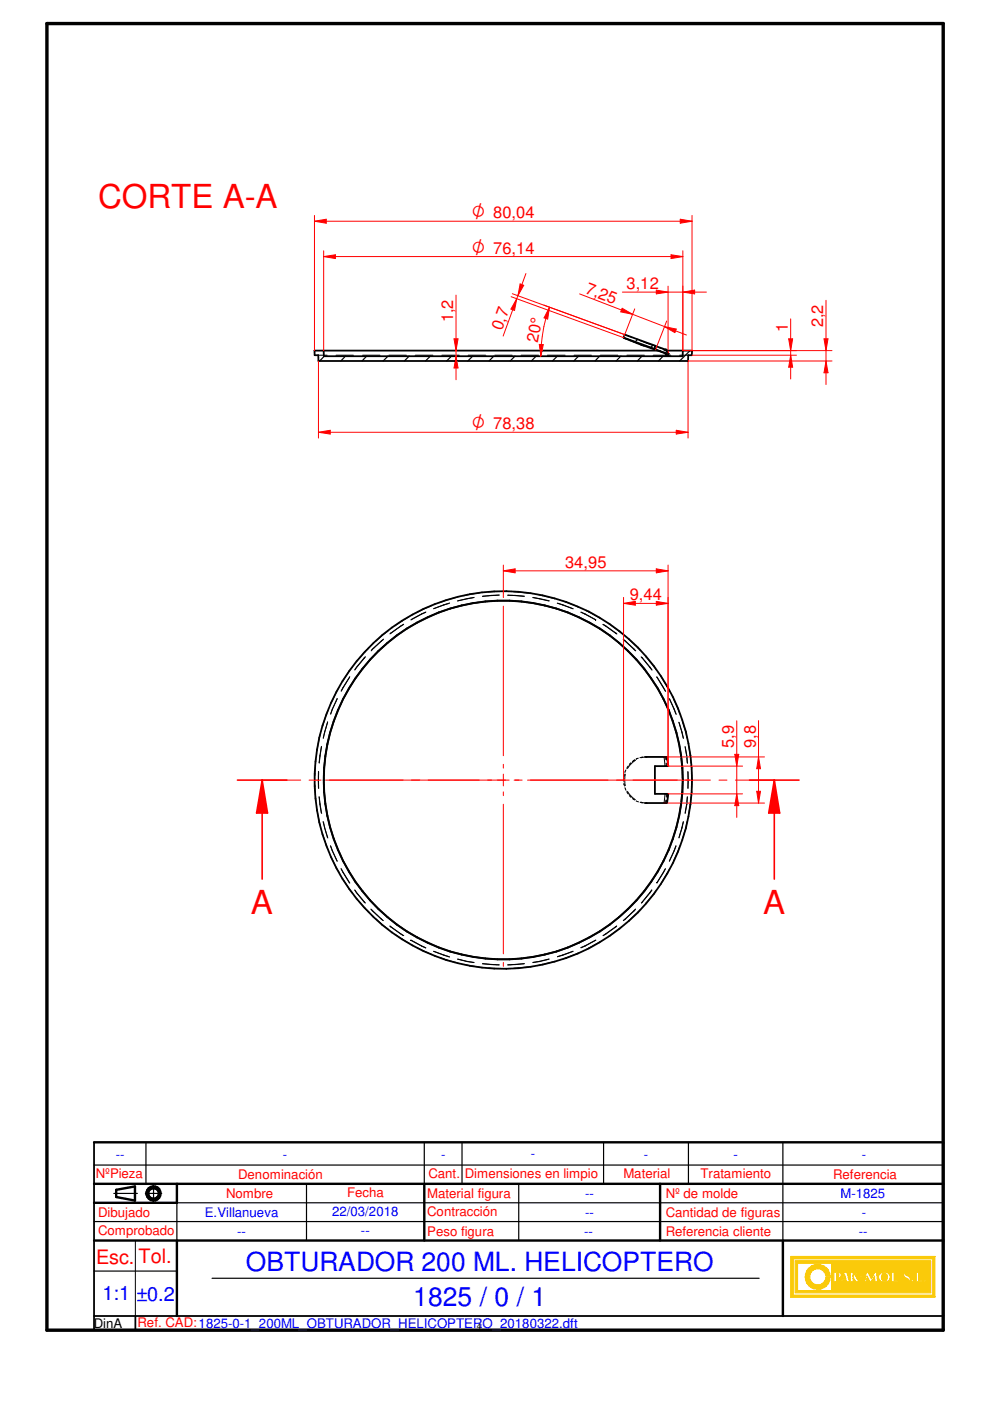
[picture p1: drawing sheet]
<svg xmlns="http://www.w3.org/2000/svg" width="210mm" height="297mm" viewBox="0 0 210 297" stroke-linecap="round" stroke-linejoin="round" font-family="sans-serif">
<path d="M9.9 5h190.1v277h-190.1z" fill="none" stroke="#000" stroke-width=".72"/>
<g fill="none" stroke="#000" stroke-width=".51">
<path d="M19.9 255h17.6M19.9 251h180.1M24.6 252.3v1.5M28.6 251.5v3.1M140 251v12M19.9 263h180.1M166 263v16"/>
<circle cx="32.5" cy="253" r="1.5"/>
<circle cx="32.6" cy="253" r="1.14"/>
</g>
<path d="M19.9 242.2v39.8h180.1v-39.8M19.9 279h180.1M28.7 279v3" fill="none" stroke="#000" stroke-width=".38"/>
<g fill="none" stroke="#000" stroke-width=".25">
<path d="M19.9 247h180.1M19.9 259h180.1M24.1 253h5M30.8 253h3.5M30.9 242.2v8.8M32.6 251.3v3.5M37.5 255v8M65 251v12M98 242.2v8.8M110 251v12M128 242.2v8.8M146 242.2v8.8"/>
<path d="M166 242.2v20.8M19.9 269.5h17.6M45 271h116"/>
</g>
<g fill="#faca0a">
<path d="M167.7 266.4v8.6h30.5v-8.6zM168.1 266.9h29.7v7.7h-29.7z" fill-rule="evenodd"/>
<path d="M168.6 267.3v6.8h28.7v-6.8zM193.1 271.5a.3 .3 0 0 1 .6 0 .3 .3 0 0 1-.6 0zM194.2 269.7h.6v1.9h.8v.2h-1.4zM195.9 271.4l.4-.1v.4l-.3 .1zM169.1 267.8h7.2v5.8h-7.2zM176.8 269.7h.8a.61 .61 0 0 1 .8 .5 .61 .61 0 0 1-.6 .7h-.4v.9h-.6zM179 269.7h.5l.6 2.1h-.6l-.1-.4h-.6l-.2 .4h-.2zM180.3 269.7h.5v.9l.8-.9h.3l-.5 .7 .7 1.4h-.7l-.5-.9-.1 .9h-.5zM182.2 270.6h.8v.2h-.8zM183.7 269.7h.3l.7 1.4 .8-1.4h.3l.3 2.1h-.6l-.1-1.2-.7 1.2h-.2l-.6-1.2-.2 1.2h-.4zM186.4 270.2a1.19 1.19 0 0 1 1.7-.4 1.19 1.19 0 0 1 .3 1.7 1.2 1.2 0 0 1-1.5 .2 1.2 1.2 0 0 1-.5-1.5zM189 269.7h.6v1.9h.8v.2h-1.4zM191.6 270a.73 .73 0 0 1 .8-.3 .73 .73 0 0 1 .6 .6l-.3 .1a.35 .35 0 0 0-.3-.5 .35 .35 0 0 0-.4 .4l.3 .1a.74 .74 0 0 1 .6 1.1 .74 .74 0 0 1-1.2 .1l-.1-.5h.2v.3a.35 .35 0 0 0 .5 .2 .35 .35 0 0 0 .1-.5 .88 .88 0 0 1-.8-1.1z" fill-rule="evenodd"/>
</g>
<g fill="none" stroke="#faca0a" stroke-width=".25">
<path d="M176.8 269.7h.8a.63 .63 0 0 1 .7 .3 .63 .63 0 0 1 0 .8l-.9 .1v.9h-.6zM179 269.7h.5l.6 2.1h-.6l-.1-.4h-.6l-.2 .4h-.2zM180.3 269.7h.5v.9l.8-.9h.3l-.5 .7 .7 1.4h-.7l-.5-.9-.1 .9h-.5zM183.7 269.7h.3l.7 1.4 .8-1.4h.3l.3 2.1h-.6l-.1-1.2-.7 1.2h-.2l-.6-1.2-.2 1.2h-.4zM186.4 270.2a1.19 1.19 0 0 1 1.7-.4 1.19 1.19 0 0 1 .3 1.7 1.2 1.2 0 0 1-1.5 .2 1.2 1.2 0 0 1-.5-1.5zM191.8 271.3h.1M192.2 271.7l-.4-.3v-.3h-.2a.73 .73 0 0 0 .4 .7 .73 .73 0 0 0 .8-.1M192.2 271.7h.1M192.2 269.7l-.4 .2-.2 .4a1.24 1.24 0 0 0 .9 1l.1 .1M192.3 269.7h.1M192.3 269.7l.6 .3 .1 .3-.3 .1a.35 .35 0 0 0-.3-.5 .35 .35 0 0 0-.4 .4l1 .6-.2 .8M192.3 270.4h.1"/>
<path d="M192.6 271.4h.1M192.6 271.4l-.4 .3M192.8 271.7h.1"/>
</g>
<path d="M171.3 269.1a2.65 2.65 0 0 1 2.9-.9 2.65 2.65 0 0 1 1.8 2.4h-.9a1.75 1.75 0 0 0-2.6-1.4 1.75 1.75 0 0 0 0 3 1.75 1.75 0 0 0 2.6-1.4h.9a2.66 2.66 0 0 1-3.6 2.4 2.66 2.66 0 0 1-1.1-4.1z" fill-rule="evenodd" fill="#faca0a"/>
<path d="M171.5 268.9a2.65 2.65 0 0 1 2.8-.7 2.65 2.65 0 0 1 1.7 2.4h-.9a1.74 1.74 0 0 0-2.6-1.4 1.74 1.74 0 0 0 0 3 1.74 1.74 0 0 0 2.6-1.4h.9a2.65 2.65 0 0 1-3.7 2.3 2.65 2.65 0 0 1-.8-4.2z" fill="none" stroke="#faca0a" stroke-width=".25"/>
<path d="M177.4 270l.4 .2v.4l-.3 .2h-.1z" fill-rule="evenodd" fill="#faca0a"/>
<path d="M177.4 270l.4 .2v.4l-.3 .2h-.1z" fill="none" stroke="#faca0a" stroke-width=".25"/>
<path d="M179.1 270.3l.2 .8h-.5z" fill="#faca0a"/>
<path d="M179.1 270.3l.2 .8h-.5z" fill="none" stroke="#faca0a" stroke-width=".25"/>
<path d="M187.1 270.2a.65 .65 0 0 1 .8-.1 .65 .65 0 0 1 .3 .7 .68 .68 0 0 1-.7 .9 .68 .68 0 0 1-.6-.9z" fill-rule="evenodd" fill="#faca0a"/>
<g fill="none" stroke="#faca0a" stroke-width=".25">
<path d="M167.7 266.4h30.5v8.6h-30.5zM168.1 266.9h29.7v7.7h-29.7zM168.6 267.3h28.7v6.8h-28.7zM169.1 267.8h7.2v5.8h-7.2zM182.2 270.6h.8v.2h-.8zM187.2 270l.3-.1a.9 .9 0 0 1 .6 .9 .9 .9 0 0 1-.6 .9 .96 .96 0 0 1-.3-1.7zM189 269.7h.6v1.9h.8v.2h-1.4zM194.2 269.7h.6v1.9h.8v.2h-1.4zM195.9 271.4l.4-.1v.4l-.3 .1z"/>
<circle cx="193.4" cy="271.5" r=".27"/>
</g>
<path d="M19.9 242.2h180.1M24.6 253.8l4 .8M28.6 251.5l-4 .8M37.5 251v4M90 251v12M37.5 263v16" fill="none" stroke="#000" stroke-width=".51"/>
<path d="M37.5 255h162.5M90 242.2v8.8" fill="none" stroke="#000" stroke-width=".25"/>
<g fill="none" stroke="#000" stroke-width=".21">
<path d="M77.4 139.3l-2.2 2.8M77.5 139.2l-2.3 2.8M78.3 137.3l-2.4 2.6M80.9 135.9l-2.2 2.1M80.9 135.9l-2.2 2M81.3 135.6l-.4 .3M81.3 135.5l-.4 .4M82.3 133.8l-2.7 2.2M82.8 134.3l-.1 .1M82.8 134.2l-.1 .1M84.9 132.8l-2.1 1.5M85.6 132.4l-.7 .4"/>
<path d="M85.6 132.3l-.7 .5M86.7 130.8l-3 1.9M90.3 129.8l-3.2 1.6M90.3 129.8l-3.1 1.6M91.5 128.4l-3.2 1.5M95.2 127.9l-3.3 1.2M95.3 127.8l-3.3 1.2M96.5 126.7l-3.3 1.1M100.5 126.7l-3.5 .7M100.5 126.7l-3.4 .7M101.8 125.7l-3.5 .6M104.1 126.3l-1.8 .1"/>
<path d="M104.1 126.2l-1.8 .2M105.8 126.2l-1.7 .1M105.9 126.2h-1.8M107.1 125.4l-3.5 .1M107.6 126.2l1.7 .1M107.7 126.2h1.6M108.9 125.5l3.5 .3M109.3 126.3l1.8 .1M109.3 126.2l1.9 .2M112.9 126.7l3.5 .7M113 126.7l3.5 .7M114.2 126.1l3.4 .8"/>
<path d="M118.2 127.9l3.3 1.2M119.4 127.5l3.3 1.2M123.1 129.8l3.2 1.6M123.2 129.8l3.1 1.6M124.3 129.5l3.1 1.7M127.8 132.4l2.9 2M127.9 132.4l2.9 2M128.9 132.2l2.9 2M132.1 135.6l.4 .3M132.2 135.6l.4 .3M132.5 135.9l2.2 2.1M132.6 135.9l2.2 2.1"/>
<path d="M133.2 135.4l2.5 2.5M135.9 139.3l.3 .2M136 139.3l.2 .2M136.2 139.5l2 2.5M136.2 139.5l2.1 2.6M136.9 139.2l2.2 2.8M67.9 155.7l-.7 3.5M68.2 158.3l-.5 3.5M68.2 158.2l-.6 3.5M68.8 155.2l-.3 1.3M69.5 153.1l-.7 2.1M69.5 153l-.7 2.2"/>
<path d="M69.6 150.6l-1.2 3.4M71.5 148.2l-1.4 3.2M71.5 148.1l-1.4 3.2M71.8 145.8l-1.5 3.2M74.1 143.6l-1.8 2.9M74.1 143.6l-1.8 3M74.2 143.5l-.1 .1M74.8 141.4l-2 2.8M139.2 143.5l1.9 3M139.3 143.6l1.8 3M140.2 143.5l1.7 3M141.9 148.1l1.4 3.3"/>
<path d="M142 148.2l1.4 3.3M142.8 148.2l1.3 3.2M143.9 153.1l1 3.4M144 153.2l.9 3.3M144.7 153.1l1 3.4M145.2 158.3l.4 2M145.3 158.4l.3 1.9M146 158.3l.5 3.5M66.8 166.3l.2 3.5M67 161l-.2 3.5M67.2 171.6l.7 3.5M67.5 163.5v3.6"/>
<path d="M67.6 163.6v3.6M67.6 168.9l.5 3.5M67.7 169l.5 3.5M68.4 176.9l1.2 3.3M68.5 174.2l.3 1.3M68.6 174.2l.2 1.3M68.8 175.5l.7 2.2M68.8 175.5l.6 2.1M70.1 179.3l1.4 3.2M70.1 179.4l1.4 3.2M132.2 165.1v.5M132.3 166l.1 .7"/>
<path d="M132.4 164.1l-.1 .6M132.5 167l.2 .6M132.6 164.1l-.1 1.3 .1 1.2M132.7 163.2l-.2 .6M132.9 167.9l.3 .5M133.1 167.8a4.6 4.6 0 0 0 1.6 1.7M133.2 162.4l-.3 .5M133.4 168.7l.4 .4M133.8 161.7l-.4 .4M134.1 169.3l.5 .3M134.6 161.1l-.5 .4M134.7 161.2a4.5 4.5 0 0 0-1.6 1.7"/>
<path d="M134.9 169.8l.5 .2M135.3 160.7l-.4 .3M135.7 170.1l.6 .1M135.9 170.1l1.2 .2M136.3 160.5l-.6 .2M136.6 160.5h.3M136.6 170.3h.3M137.1 160.5l-1.2 .2M140.8 160.5l.2 1.9M141 168.3l-.2 2M141.1 160.5l.1 .6M141.2 169.6l-.1 .7"/>
<path d="M141.2 161.8l.1 .6M141.3 160.5v.6M141.3 169.7v.6M141.3 168.3v.7M141.4 161.8l.1 .6M141.4 160.5l.2 1.9M141.5 168.3l-.1 .7M141.6 168.3l-.2 2M143.3 179.3l-.4 1.1M143.3 179.4l-1.4 3.2M144.1 179.3l-1.3 3.3M144.9 174.2l-1 3.4"/>
<path d="M144.9 174.2l-.9 3.4M145.6 160.3l.1 1.5M145.6 160.3l.2 1.5M145.7 174.2l-.9 3.4M145.7 169l-.5 3.4M145.8 169l-.5 3.4M145.8 163.6v3.5M145.9 163.7v3.4M146.5 169l-.5 3.4M146.6 163.6v3.5M70.3 181.8l1.6 3.2M72.3 184.1l1.8 3.1"/>
<path d="M72.3 184.2l1.9 3M72.8 186.6l2 2.8M75.2 188.7l2.2 2.7M75.3 188.7l2.2 2.8M75.9 190.9l2.4 2.6M78.6 192.7l2.3 2.2M78.7 192.8l2.2 2.1M79.6 194.7l2.7 2.3M80.9 194.9l.4 .3M80.9 194.9l.3 .3M82.6 196.3l.2 .2M82.7 196.3l.1 .2"/>
<path d="M82.8 196.5l2.1 1.5M83.8 198.1l2.9 1.9M84.9 198l.7 .4M84.9 198l.6 .4M87.1 199.3l3.2 1.7M126.3 199.3l-3.2 1.6M126.3 199.3l-3.1 1.7M127.5 199.6l-3.1 1.7M130.7 196.3l-2.9 2.1M130.8 196.3l-2.9 2.1M131.8 196.5l-2.8 2M132.5 194.9l-.3 .3"/>
<path d="M132.6 194.9l-.4 .3M134.7 192.7l-2.2 2.2M134.7 192.8l-2.1 2.1M135.8 192.8l-2.6 2.5M136.2 191.2l-.2 .2M136.2 191.3l-.2 .2M138.2 188.7l-2 2.5M138.2 188.7l-2 2.6M139.1 188.7l-2.2 2.8M139.3 187.2h.1M141.1 184.2l-1.8 3M142 184.2l-1.8 3"/>
<path d="M88.3 200.9l3.2 1.5M91.9 201.7l2.2 .8M93.2 203l3.4 1M94.1 202.5l1.2 .4M97 203.3l2.1 .5M97 203.4l2.1 .5M98.3 204.5l3.5 .6M99.1 203.8l1.4 .2M102.3 204.3l3.5 .3M103.6 205.2l3.5 .2M111.2 204.3l-3.5 .3M112.5 204.9l-3.5 .4"/>
<path d="M114.3 203.8l-1.3 .2M116.4 203.3l-2.1 .5M116.4 203.4l-2.1 .5M117.7 203.8l-3.4 .8M121.5 201.7l-3.3 1.1M121.5 201.7l-3.3 1.2M122.7 202l-3.3 1.3M28.7 263v16"/>
</g>
<g fill="none" stroke="#000" stroke-width=".38">
<path d="M97.9 128.4a37.8 37.8 0 0 0-21.1 13.4M97.9 128.4a37.5 37.5 0 0 0-21 13.4M100.4 127.8l-2.5 .6M105.5 127.4l5 .1M110.5 127.5a37 37 0 0 0-12.6 .9M110.5 127.5l5 .9M113 127.8l2.5 .6M115.5 128.4l2.5 .6M118 129l2.4 .8 2.3 1.1M118 129l4.7 1.9M122.7 130.9a33.9 33.9 0 0 1 8.6 5.4M122.7 130.9a37.7 37.7 0 0 1 8.6 5.4"/>
<path d="M131.3 136.3a36.3 36.3 0 0 1 9.4 11.9M131.3 136.3a39.2 39.2 0 0 1 9.4 11.9M70 155.3a38 38 0 0 0-1.3 10.1M70.8 152.9a35.4 35.4 0 0 0-2.2 12.5M76.8 141.8a38 38 0 0 0-6.1 11.1M76.9 141.8a38.4 38.4 0 0 0-6.1 11.1M140.7 148.2l1.1 2.3 .9 2.4M140.7 148.2l1.9 4.7M142.6 152.9a37.7 37.7 0 0 1 2.1 12.5M142.7 152.9a37.1 37.1 0 0 1 2.1 12.5M68.6 165.4a38.1 38.1 0 0 0 24.4 35.5M68.7 165.4a38.1 38.1 0 0 0 24.3 35.5"/>
<path d="M136.9 160.5h4.5l.3 1.9M141.6 162.4h-2.7v5.9h2.7M141.7 168.3l-.3 2h-4.5M144.7 167.9a37.9 37.9 0 0 1-4 14.6M144.8 165.4a39.6 39.6 0 0 1-4.1 17.1M131.3 194.4a33.9 33.9 0 0 1-8.6 5.5M131.3 194.4a38.9 38.9 0 0 1-20.8 8.8M140.7 182.5a36.3 36.3 0 0 1-9.4 11.9M140.7 182.5a39.2 39.2 0 0 1-9.4 11.9M93 200.9l2.4 .9 2.5 .6M93 200.9l4.9 1.5M97.9 202.4l2.5 .5"/>
<path d="M100.4 202.9l2.5 .3M102.9 203.2l2.6 .2 5-.2M113 202.9l-2.5 .3"/>
<circle cx="106.7" cy="165.4" r="40"/>
</g>
<path d="M55.6 165.4h8.2M65.5 165.4h1.8M69 165.4h16.5M87.2 165.4h1.8M90.8 165.4h16.4M109 165.4h1.7M112.5 165.4h16.4M130.7 165.4h1.7M134.2 165.4h16.4M152.4 165.4h1.7M155.9 165.4h8.3" fill="none" stroke="#f00" stroke-width=".21"/>
<path d="M60.8 165.4h-5.2v21M158.9 165.4h5.3" fill="none" stroke="#f00" stroke-width=".34"/>
<path d="M55.6 165.4l1.1 7h-2.3z" fill="#f00"/>
<path d="M55.6 165.4l1.1 7h-2.3zM164.2 165.4v21" fill="none" stroke="#f00" stroke-width=".34"/>
<path d="M164.2 165.4l1.1 7h-2.3z" fill="#f00"/>
<path d="M50.3 165.4h5.3M164.2 165.4l1.1 7h-2.3zM164.2 165.4h5.2" fill="none" stroke="#f00" stroke-width=".34"/>
<g fill="none" stroke="#000" stroke-width=".25">
<path d="M68.7 75.5l-.9 1M73.2 75.5l-.9 1M77.7 75.5l-.9 1M82.3 75.5l-1.1 1M86.7 75.5l-1 1M91.2 75.5l-1 1M95.7 75.5l-1 1M100.2 75.5l-1 1M104.7 75.5l-1 1M109.2 75.5l-1 1M113.7 75.5l-1.1 1M118.2 75.5l-1.1 1"/>
<path d="M122.6 75.5l-.9 1M127.1 75.5l-.9 1M131.6 75.5l-1 1M135.2 71.9l-.5 .6M136.1 75.5l-1 1M138.5 73.2l-.5 .5M140.6 75.5l-1 1M146.3 74.3l-2.2 2.2"/>
</g>
<path d="M68.6 74.3l.1 1.2h76l.1-1.2M132.2 71.6l8.9 3.3M132.5 71l6.4 2.3v.7l-6.7-2.4zM138.9 74l2.4 .9M138.9 73.3l2.1 .8M139.4 74.3h-72.7v1h.8v1.2h78.4v-1.2h.8v-1h-5.3M141.1 74.9h.2M141.1 74.9l.2 .6M141.1 74.1l.5 .5v.4M141.3 74.9l.2 .6M141.6 75l.1 .5" fill="none" stroke="#000" stroke-width=".38"/>
<g fill="none" stroke="#000" stroke-width=".21">
<path d="M67.5 75.3h1.8M71.2 75.3h3.7M76.9 75.3h3.7M82.5 75.3h3.6M88.1 75.3h3.7M93.7 75.3h3.7M99.3 75.3h3.7M104.9 75.3h3.7M110.5 75.3h3.7M116.1 75.3h3.7M121.7 75.3h3.7M127.3 75.3h3.7"/>
<path d="M132.5 71l1.5 .5M132.9 75.3h3.7M134.3 72.4l.3 .2M134.9 72.7l.2 .1M135.6 72.2l2.7 1M138.5 75.3h3.7M139.4 74.3h.6M139.6 73.7l1.4 .5M140.8 74.3h.6M141.1 74.3l.2 .2M141.4 74.8v.3M141.4 75.4v.1"/>
<path d="M144.1 75.3h1.8"/>
</g>
<g fill="#000">
<circle cx="136" cy="73.1" r=".19"/>
<circle cx="138.9" cy="74" r=".19"/>
<circle cx="141.1" cy="74.1" r=".19"/>
<circle cx="141.6" cy="75" r=".19"/>
</g>
<path d="M66.7 45.7v28.6M66.7 46.9l2.5-.4v.8zM146.7 45.7v28.6" fill="none" stroke="#f00" stroke-width=".21"/>
<path d="M66.7 46.9l2.5-.4v.8z" fill="#f00"/>
<path d="M144.2 46.5l2.5 .4-2.5 .4z" fill="none" stroke="#f00" stroke-width=".21"/>
<path d="M144.2 46.5l2.5 .4-2.5 .4z" fill="#f00"/>
<path d="M66.7 46.9h80M67.5 76.5v16.4M145.9 76.5v16.4M67.5 91.7l2.5-.5v.8z" fill="none" stroke="#f00" stroke-width=".21"/>
<path d="M67.5 91.7l2.5-.5v.8z" fill="#f00"/>
<path d="M143.4 91.2l2.5 .5-2.5 .3z" fill="none" stroke="#f00" stroke-width=".21"/>
<path d="M143.4 91.2l2.5 .5-2.5 .3z" fill="#f00"/>
<path d="M144.8 74.3h31.6M145.9 76.5h30.5M174.7 71.8h.9l-.5 2.5zM67.5 91.7h78.4" fill="none" stroke="#f00" stroke-width=".21"/>
<path d="M174.7 71.8h.9l-.5 2.5z" fill="#f00"/>
<path d="M175.1 76.5l.5 2.5h-.9z" fill="none" stroke="#f00" stroke-width=".21"/>
<path d="M175.1 76.5l.5 2.5h-.9z" fill="#f00"/>
<path d="M146.7 75.3h22.2M146.7 74.3h22.2M167.2 71.8h.9l-.5 2.5zM175.1 63.7v17.8" fill="none" stroke="#f00" stroke-width=".21"/>
<path d="M167.2 71.8h.9l-.5 2.5z" fill="#f00"/>
<path d="M167.6 75.3l.5 2.6h-.9z" fill="none" stroke="#f00" stroke-width=".21"/>
<path d="M167.6 75.3l.5 2.6h-.9z" fill="#f00"/>
<path d="M68.6 53.2v21.1M68.6 54.4l2.5-.4v.8zM144.8 53.2v21.1M167.6 67.6v12.7" fill="none" stroke="#f00" stroke-width=".21"/>
<path d="M68.6 54.4l2.5-.4v.8z" fill="#f00"/>
<path d="M142.3 54l2.5 .4-2.5 .4z" fill="none" stroke="#f00" stroke-width=".21"/>
<path d="M142.3 54l2.5 .4-2.5 .4z" fill="#f00"/>
<path d="M68.6 54.4h76.2M96.3 71.8h.8l-.4 2.5z" fill="none" stroke="#f00" stroke-width=".21"/>
<path d="M96.3 71.8h.8l-.4 2.5z" fill="#f00"/>
<path d="M96.7 75.5l.4 2.5h-.8z" fill="none" stroke="#f00" stroke-width=".21"/>
<path d="M96.7 75.5l.4 2.5h-.8z" fill="#f00"/>
<path d="M96.7 62.6v17.9M115.3 64.7l17.2 6.3M116.5 65.2l-.4 2.4-.7-.2z" fill="none" stroke="#f00" stroke-width=".21"/>
<path d="M116.5 65.2l-.4 2.4-.7-.2z" fill="#f00"/>
<path d="M114.3 73l.9 .1-.5 2.4z" fill="none" stroke="#f00" stroke-width=".21"/>
<path d="M114.3 73l.9 .1-.5 2.4z" fill="#f00"/>
<path d="M116.5 65.2a28.9 28.9 0 0 0-1.8 10.3M141.6 60.7v14.3M144.8 60.7v13.6M144.8 61.9l2.5-.4v.8z" fill="none" stroke="#f00" stroke-width=".21"/>
<path d="M144.8 61.9l2.5-.4v.8z" fill="#f00"/>
<path d="M139.1 61.5l2.5 .4-2.5 .4z" fill="none" stroke="#f00" stroke-width=".21"/>
<path d="M139.1 61.5l2.5 .4-2.5 .4z" fill="#f00"/>
<path d="M131.9 65.4l2.2 1.2-2.5-.5zM132 61.9h17.8M134.6 65.5l-2.4 6.1M141.4 68.1l-2.4 6.1" fill="none" stroke="#f00" stroke-width=".21"/>
<path d="M131.9 65.4l2.2 1.2-2.5-.5z" fill="#f00"/>
<path d="M140.9 69.3l2.5 .5-.3 .7z" fill="none" stroke="#f00" stroke-width=".21"/>
<path d="M140.9 69.3l2.5 .5-.3 .7z" fill="#f00"/>
<path d="M108.4 62.9l23.8 8.7M108.6 62.3l23.9 8.7M110.3 60.2l.7 .3-1.2 2.2zM122.9 62.3l22.6 8.7" fill="none" stroke="#f00" stroke-width=".21"/>
<path d="M110.3 60.2l.7 .3-1.2 2.2z" fill="#f00"/>
<path d="M109.6 63.3l-.5 2.5-.8-.3z" fill="none" stroke="#f00" stroke-width=".21"/>
<path d="M109.6 63.3l-.5 2.5-.8-.3z" fill="#f00"/>
<path d="M111.5 58l-4.8 13.2M140.8 160.5h21.3M140.8 170.3h21.3M160.8 160.5l.4 2.5h-.8z" fill="none" stroke="#f00" stroke-width=".21"/>
<path d="M160.8 160.5l.4 2.5h-.8z" fill="#f00"/>
<path d="M160.4 167.8h.8l-.4 2.5z" fill="none" stroke="#f00" stroke-width=".21"/>
<path d="M160.4 167.8h.8l-.4 2.5z" fill="#f00"/>
<path d="M155.8 159.9h.8l-.4 2.5zM160.8 152.8v17.5M141.6 162.4h15.8M141.6 168.3h15.8" fill="none" stroke="#f00" stroke-width=".21"/>
<path d="M155.8 159.9h.8l-.4 2.5z" fill="#f00"/>
<path d="M156.2 168.3l.4 2.5h-.8z" fill="none" stroke="#f00" stroke-width=".21"/>
<path d="M156.2 168.3l.4 2.5h-.8z" fill="#f00"/>
<g fill="none" stroke="#f00" stroke-width=".21">
<path d="M106.7 119.8v6.9M141.6 119.8v42.6M106.7 128.5v31.7M106.7 121l2.5-.4v.9zM156.2 152.8v20.5M67.2 165.4h.9M69.8 165.4h31.8M103.4 165.4h.8M105.5 165.4h2.4M106.7 162.1v.8M106.7 164.1v2.5M106.7 167.9v.8"/>
<path d="M106.7 170.5v31.7M109.2 165.4h.8M111.8 165.4h31.8M145.4 165.4h.9M106.7 204v.9"/>
</g>
<path d="M106.7 121l2.5-.4v.9z" fill="#f00"/>
<path d="M139.1 120.6l2.5 .4-2.5 .5z" fill="none" stroke="#f00" stroke-width=".21"/>
<path d="M139.1 120.6l2.5 .4-2.5 .5z" fill="#f00"/>
<path d="M106.7 121h34.9M132.2 126.7v38.7M139.1 127.5l2.5 .4-2.5 .4zM141.6 126.7v35.7" fill="none" stroke="#f00" stroke-width=".21"/>
<path d="M139.1 127.5l2.5 .4-2.5 .4z" fill="#f00"/>
<path d="M132.2 127.9l2.5-.4v.8z" fill="none" stroke="#f00" stroke-width=".21"/>
<path d="M132.2 127.9l2.5-.4v.8z" fill="#f00"/>
<path d="M132.2 127.9h9.4" fill="none" stroke="#f00" stroke-width=".21"/>
<g font-size="7" fill="#f00">
<text x="20.8" y="44.2">CORTE A-A</text>
<text x="53.2" y="193.9">A</text>
<text x="161.8" y="193.9">A</text>
</g>
<g font-size="5.6" fill="#00f">
<text x="52.2" y="269.4">OBTURADOR 200 ML. HELICOPTERO</text>
<text x="87.6" y="276.9">1825 / 0 / 1</text>
</g>
<g font-size="4.2" fill="#f00">
<text x="20.4" y="267.9">Esc.</text>
<text x="29.3" y="267.9">Tol.</text>
</g>
<g font-size="4.2" fill="#00f">
<text x="21.8" y="275.7">1:1</text>
<text x="28.9" y="275.8">±0.2</text>
</g>
<g font-size="3.9" fill="#f00">
<text x="100" y="46.3">O 80,04</text>
<text x="100" y="53.8">O 76,14</text>
<text x="100" y="91">O 78,38</text>
</g>
<g font-size="3.5" fill="#f00">
<text x="123.9" y="62.1" transform="rotate(21 123.9 62.1)">7,25</text>
<text x="132.8" y="61.3">3,12</text>
<text x="96.1" y="68.4" transform="rotate(-90 96.1 68.4)">1,2</text>
<text x="106.4" y="70.2" transform="rotate(-70 106.4 70.2)">0,7</text>
<text x="167" y="70.4" transform="rotate(-90 167 70.4)">1</text>
<text x="174.5" y="69.4" transform="rotate(-90 174.5 69.4)">2,2</text>
<text x="114" y="72.8" transform="rotate(-80 114 72.8)">20°</text>
<text x="119.8" y="120.4">34,95</text>
<text x="133.5" y="127.3">9,44</text>
<text x="155.6" y="158.6" transform="rotate(-90 155.6 158.6)">5,9</text>
<text x="160.2" y="158.5" transform="rotate(-90 160.2 158.5)">9,8</text>
</g>
<g font-size="2.8" fill="#00f">
<text x="24.6" y="245.7">--</text>
<text x="60" y="245.7">-</text>
<text x="93.5" y="245.7">-</text>
<text x="112.5" y="245.6">-</text>
<text x="136.5" y="245.7">-</text>
<text x="155.5" y="245.7">-</text>
<text x="182.7" y="245.7">-</text>
<text x="43.4" y="258">E.Villanueva</text>
<text x="70.4" y="257.9">22/03/2018</text>
<text x="124" y="258">--</text>
<text x="124" y="254">--</text>
<text x="178.2" y="254">M-1825</text>
<text x="182.8" y="257.9">-</text>
<text x="50.3" y="262">--</text>
<text x="76.5" y="261.9">--</text>
<text x="123.8" y="262">--</text>
<text x="182.1" y="262.1">--</text>
</g>
<g font-size="2.8" fill="#f00">
<text x="20.3" y="249.7">NºPieza</text>
<text x="50.5" y="250">Denominación</text>
<text x="90.8" y="249.7">Cant.</text>
<text x="98.6" y="249.7">Dimensiones en limpio</text>
<text x="132.2" y="249.7">Material</text>
<text x="148.5" y="249.7">Tratamiento</text>
<text x="176.7" y="250">Referencia</text>
<text x="20.8" y="257.9">Dibujado</text>
<text x="47.9" y="254">Nombre</text>
<text x="73.6" y="253.8">Fecha</text>
<text x="90.6" y="253.9">Material figura</text>
<text x="90.6" y="257.9">Contracción</text>
<text x="141.1" y="254">Nº de molde</text>
<text x="141.1" y="257.9">Cantidad de figuras</text>
<text x="20.8" y="261.9">Comprobado</text>
<text x="90.6" y="262">Peso figura</text>
<text x="141.1" y="262">Referencia cliente</text>
<text x="29.2" y="281.4">Ref. CAD:1825-0-1_200ML_OBTURADOR_HELICOPTERO_20180322.dft</text>
</g>
<text font-size="2.8" x="19.9" y="281.5">DinA</text>
<text font-size="1.7" x="101.1" y="281.7">4</text>
</svg>
